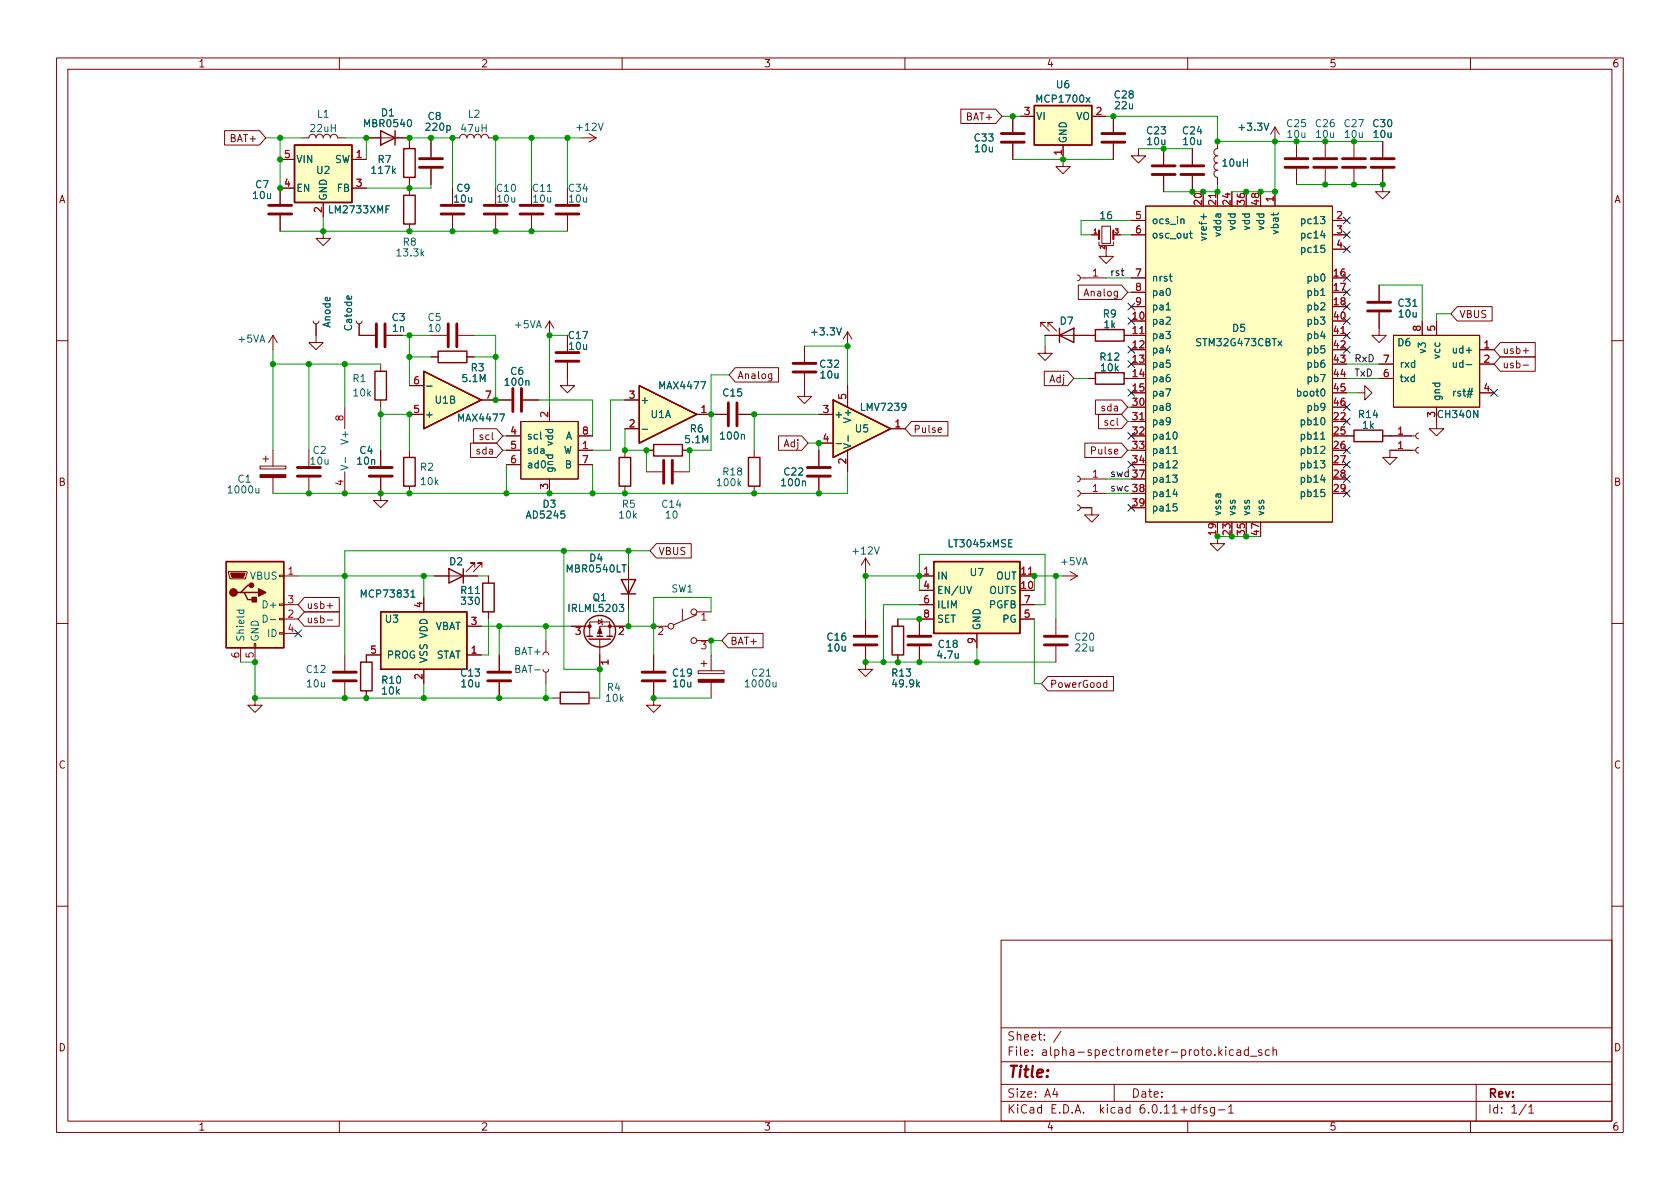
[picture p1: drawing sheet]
<svg xmlns="http://www.w3.org/2000/svg" width="297mm" height="210mm" viewBox="0 0 297 210" stroke-linecap="round" stroke-linejoin="round" font-family="sans-serif">
<g fill="none" stroke="#840000" stroke-width=".18">
<path d="M10 10.2h277v190.1h-277zM12 12.2h273v186.1h-273zM60 10.2v2M110 10.2v2M160 10.2v2M169.9 19.3h6.2l1.1 1.3-1.1 1.2h-6.2zM210 10.2v2M260 10.2v2M39.7 23.1h6.2l1.1 1.3-1.1 1.2h-6.2zM49.5 28.2h2.6M49.5 38.1v2.8M52.1 33.3h-2.6v2.8"/>
<path d="M53.3 24.4h1.3M54.6 24.4a.64 .64 0 0 1 .6-.7 .64 .64 0 0 1 .7 .7 .64 .64 0 0 1 .6-.7 .64 .64 0 0 1 .6 .7 .64 .64 0 0 1 .7-.7 .64 .64 0 0 1 .6 .7 .64 .64 0 0 1 .7-.7 .64 .64 0 0 1 .6 .7M57.1 35.8v2.5M59.7 24.4h1.3M62.2 28.2h2.6M62.2 33.3h2.6M64.8 24.4h7.6M72.4 25v1.3M72.4 31.4v1.2M72.4 33.3v1.2M72.4 39.6v1.3M76.2 25v2.8"/>
<path d="M76.2 29.8v2.8M80 24.4h1.3M80 33.3v2.8M80 38.1v2.8M81.3 24.4a.64 .64 0 0 1 .6-.7 .64 .64 0 0 1 .6 .7 .64 .64 0 0 1 .7-.7 .64 .64 0 0 1 .6 .7 .64 .64 0 0 1 .7-.7 .64 .64 0 0 1 .6 .7 .64 .64 0 0 1 .6-.7 .64 .64 0 0 1 .7 .7M86.4 24.4h1.2M87.6 33.3v2.8M87.6 38.1v2.8M94 33.3v2.8M94 38.1v2.8M100.3 33.3v2.8M100.3 38.1v2.8"/>
<path d="M102.9 24.4h2.5M104.1 23.6l1.3 .8M105.4 24.4l-1.3 .7M179.1 20.6v2.8M179.1 25.4v2.8M180.3 20.6h2.6M188 25.6v3.9h1.2l-1.2 1.2-1.3-1.2h1.3M193 20.6h2.6M194.8 40h1.5v3h-1.5zM196.8 20.6v2.8M196.8 25.4v2.8M200 39h2.6"/>
<path d="M201.3 26.3v1.3h1.3l-1.3 1.2-1.3-1.2h1.3M202.6 36.4h33v55.9h-33zM205.7 26.3v2.8M205.7 31.1v2.8M210.8 26.3v2.8M210.8 31.1v2.8M212.7 33.9v2.5M215.3 25v1.3a.64 .64 0 0 0-.7 .6 .64 .64 0 0 0 .7 .7 .64 .64 0 0 0-.7 .6 .64 .64 0 0 0 .7 .6 .64 .64 0 0 0-.7 .7 .64 .64 0 0 0 .7 .6 .64 .64 0 0 0-.7 .6 .64 .64 0 0 0 .7 .7v1.2M215.3 33.9v2.5M217.8 33.9v2.5M220.3 33.9v2.5M222.9 33.9v2.5"/>
<path d="M225.4 22.5l-.7 1.2M225.4 22.5v2.5M225.4 33.9v2.5M225.4 22.5l.8 1.2M229.2 25v2.8M229.2 29.8v2.8M230.5 36.4h.1M234.3 25v2.8M234.3 29.8v2.8M235.6 39h2.5M239.4 25v2.8M239.4 29.8v2.8"/>
<path d="M244.5 29.8v4.1h1.2l-1.2 1.3-1.3-1.3h1.3M244.5 25v2.8M48.3 59.3v2.5M48.3 59.3l-.8 1.3M48.3 59.3l.7 1.3M55.4 56.8l.1 .3 .4 .2 .3-.2 .2-.3M55.9 57.3v3.3h1.2l-1.2 1.2-1.3-1.2h1.3M57.1 40.9v1.3h1.3l-1.3 1.2-1.2-1.2h1.2M63 56.8l.1 .3 .4 .2 .4-.2 .1-.3M63.5 57.3v2h2.8M68.3 59.3h2.8M76.2 59.3h2.8"/>
<path d="M81 59.3h2.8M97.2 56.8v2.5M97.2 56.8l-.8 1.2M97.2 56.8l.7 1.2M100.3 59.3v2.8M149.9 58.7l-.8 1.2M149.9 58.7v2.5M149.9 58.7l.7 1.2M184 57.8v-.8h.8h-.8l1.5 1.5M184.8 59.3h8.9M185.3 57.8v-.8h.8h-.8l1.5 1.5M190.5 48.6l.4 .2 .1 .3-.1 .4-.4 .2"/>
<path d="M190.7 50.4h7.6l1.1 1.3-1.1 1.3h-7.6zM191 49.1h4.6M193 41.5h1.3M194.3 42.8v.6h2.5v-.6M195.6 44.1v1.2h1.2l-1.2 1.3-1.3-1.3h1.3M196.8 41.5h1.3M197.6 51.5v1l-.3 .3-.3-.1M197.6 51.6l-.4-.1-.2 .2 .1 .6h.5M198.8 59.3h3.8M200 41.5h2.6M200 49.1h2.6M200 56.8h2.6"/>
<path d="M200 51.7h2.6M200 54.2h2.6M235.6 59.3h2.5M235.6 41.5h2.5M235.6 49.1h2.5M235.6 56.8h2.5M235.6 51.7h2.5M235.6 54.2h2.5M235.6 44.1h2.5M243.8 55.2v4.1h1.3l-1.3 1.3-1.2-1.3h1.2M243.8 50.4v2.8M246.4 59.3h15.2v12.7h-15.2z"/>
<path d="M251.5 56.8v2.5M254 56.8v2.5M256.5 59.3h.1M257.7 54.2h6.1v2.6h-6.1l-1.2-1.3zM10 60.2h2M48.3 79.6v2.8M54.6 79.6v2.8M61 72v3.8M67.3 64.4v1.3M67.3 70.7v1.3M67.3 79.6v2.8M72.4 73.3h2.5"/>
<path d="M72.4 68.2h2.5M72.4 79.6v1.3M76.2 63.1h1.3M82.5 63.1h1.3M83.2 78.4h4.6l1.1 1.2-1.1 1.3h-4.6zM83.7 75.8h4.1l1.1 1.3-1.1 1.3h-4.1zM85.1 70.7h5.3M87 76.5v1.1l.2 .1M89.5 79.6h2.6M89.5 77.1h2.6M92.1 74.5h10.1v10.2h-10.1zM92.5 70.7h2.7"/>
<path d="M97.2 72v2.5M100.3 64.1v4.1h1.3l-1.3 1.3-1.2-1.3h1.2M102.2 79.6h2.6M102.2 77.1h2.6M110.5 75.8h2.5M110.5 70.7h2.5M110.5 79.6v1.3M114.3 79.6h1.3M120.6 79.6h1.3M123.2 73.3h5.3M130 65h7.6v2.6h-7.6l-1.1-1.3zM130.6 73.3h2.7"/>
<path d="M133.3 79.6v1.3M136.5 66.1v1l-.3 .3-.3-.1M136.5 66.2l-.4-.1-.2 .2 .1 .6h.5M137.7 77.1h4.1l1.1 1.3-1.1 1.2h-4.1zM142.2 66v4.1h1.3l-1.3 1.3-1.2-1.3h1.2M142.2 61.2v2.8M144.8 73.3h2.5M144.8 79.6v2.8M144.8 78.4h2.5M149.9 68.2v3.8M149.9 79.6v3.8M157.5 75.8h2.5"/>
<path d="M161.1 74.5h6.5v2.6h-6.5l-1.1-1.3zM165.9 76.1l.6-.2-.1-.2-.3-.1-.2 .2v.6h.5M184.6 65.7h4.2l1.1 1.2-1.1 1.3h-4.2zM184.8 61.2v1.3h1.3l-1.3 1.2-1.3-1.2h1.3M191.8 78.4h6.5l1.1 1.2-1.1 1.3h-6.5zM192.4 66.9h1.3M193.7 70.7h4.6l1.1 1.3-1.1 1.3h-4.6zM194.2 73.3h4.1l1.1 1.2-1.1 1.3h-4.1zM197 79.9l.6-.2v-.2l-.4-.1-.2 .2 .1 .6h.5M197.5 73.9v1.1l.2 .2M198.8 66.9h3.8M200 79.6h2.6"/>
<path d="M200 77.1h2.6M200 61.8h2.6M200 64.4h2.6M200 69.5h2.6M200 74.5h2.6M200 72h2.6M235.6 66.9h2.5M235.6 79.6h2.5M235.6 77.1h3.8M235.6 61.8h2.5M235.6 64.4h2.5M235.6 69.5h2.5"/>
<path d="M235.6 74.5h2.5M235.6 72h2.5M240 69.5h1.3v-1.3l1.3 1.3-1.3 1.2v-1.2M243.8 66.9h2.6M243.8 64.4h2.6M244.5 77.1h5.8M250.3 79.6h-4.6v1.3h1.3l-1.3 1.3-1.2-1.3h1.2M250.8 79.1l-.3 .2-.2 .3 .2 .4 .3 .1M250.8 76.6l-.3 .1-.2 .4 .2 .3 .3 .2M254 72v3.8h1.3l-1.3 1.3-1.3-1.3h1.3M261.6 61.8h2.6M261.6 64.4h2.6"/>
<path d="M261.6 69.5h2.6M265.3 63.1h6.1v2.6h-6.1l-1.1-1.3zM265.3 60.6h6.1v2.5h-6.1l-1.1-1.3zM269.3 64.6h1M269.3 62h1M285 60.2h2M46 82.4h4.5v.5h-4.5zM46.5 81.1h1M47 80.6v1.1M48.3 84.4v2.8M54.6 84.4v2.8M61 83.4v3.8"/>
<path d="M67.3 84.4v4.1h1.3l-1.3 1.3-1.3-1.3h1.3M72.4 86v1.2M89.5 82.2h2.6M97.2 84.7v2.5M102.2 82.2h2.6M110.5 86v1.2M111.1 99.9v7.7M114.3 83.4h2.8M116 96.1h6.2v2.6h-6.2l-1.1-1.3zM119.1 83.4h2.8M133.3 86v1.2M144.8 84.4v2.8"/>
<path d="M153 98.7v2.5M153 98.7l-.7 1.2M153 98.7l.8 1.2M190.5 84.2l.4 .1 .1 .4-.1 .4-.4 .1M190.5 89.3l.4 .1 .1 .4-.1 .3-.4 .2M190.5 86.7l.4 .2 .1 .3-.1 .4-.4 .2M191 84.7h4.6M191 87.2h4.6M191 89.8h2v1.3h1.3l-1.3 1.2-1.2-1.2h1.2M200 84.7h2.6M200 89.8h2.6M200 87.2h2.6"/>
<path d="M200 82.2h2.6M215.3 92.3v3.8h1.2l-1.2 1.3-1.3-1.3h1.3M217.8 92.3v2.6M220.3 92.3v2.6M222.9 92.3v2.6M235.6 84.7h2.5M235.6 87.2h2.5M235.6 82.2h2.5M10 110.2h2M40.4 101.1h3.3v.2l-.3 1.1h-2.8zM42.5 114.5v2.6M45 113.8h.2v.7h-.2z"/>
<path d="M45.1 114.5v2.6M49.4 111.9h.8v.2h-.8zM49.4 109.3h.8v.3h-.8zM49.4 106.8h.8v.3h-.8zM49.4 101.7h.8v.3h-.8zM50.2 101.8h2.5M50.2 109.5h2.5M50.2 106.9h2.5M50.2 112h2.5M53.8 108.2h6.2v2.5h-6.2l-1.1-1.2zM53.8 105.7h6.2v2.5h-6.2l-1.1-1.3zM57.8 109.6h1"/>
<path d="M57.8 107.1h1M61 115.8v2.8M67.3 115.8h-2.5v1.3M74.9 105.7v2.5M74.9 118.4v2.5M76.8 101.8h7.7M82.5 115.8h2.6M82.5 110.7h2.6M83.9 100.3v-.7h-.7h.7l-1.5 1.5M85.2 100.3v-.7h-.7h.7l-1.5 1.5M86.4 101.8v1.3M86.4 108.2v1.3"/>
<path d="M88.3 115.8v2.8M96 115.8l.2-.3 .3-.2 .4 .2 .1 .3M96 118.4l.2 .3 .3 .2 .4-.2 .1-.3M96.5 113.3v2M96.5 118.9v2M101 110.7h3.3M104.3 112.5v-2.5h3.5v2.5M105.8 109.6l.6 .4-.6 .4zM106 113v5.4M106.3 109.5l.1 .1v.8l.2 .1M111.1 110.7h-5.1v1.8M115.6 110.7h2.5"/>
<path d="M115.6 115.8v2.8M120.6 107.7v2M123.2 108.7l-4.1 1.8M123.2 108.2h2.5M123.2 113.3h2.5M123.4 118.6h4.6v.5h-4.6zM124 117.3h1M124.5 116.8v1.1M125.7 115.8v2.8M128.7 112h6.2v2.5h-6.2l-1.1-1.2zM153 114.3v4.1h1.3l-1.3 1.2-1.2-1.2h1.2M153 109.5v2.8"/>
<path d="M158.7 109.5v1.2M158.7 115.8v1.3M162.6 101.8h2.5M162.6 104.4h2.5M162.6 106.9h2.5M162.6 114.3v2.8M165.1 109.5h-2.5v2.8M172.7 112v2.5M180.3 101.8h2.6M180.3 104.4h2.6M180.3 109.5h2.6M180.3 106.9h2.6"/>
<path d="M185.3 119.6h11.6v2.6h-11.6l-1.2-1.3zM186.7 109.5v2.8M186.7 114.3v2.8M188 101.8h2.5M189.2 101.1l1.3 .7M190.5 101.8l-1.3 .8M285 110.2h2M45.1 123.4v1.3h1.3l-1.3 1.3-1.3-1.3h1.3M61 120.6v2.8M64.8 122.2v1.2M88.3 120.6v2.8M97.8 123.4h1.3"/>
<path d="M104.1 123.4h1.3M115.6 120.6v4.1h1.2l-1.2 1.3-1.3-1.3h1.3M125.7 120.6v2.8M195.7 120.8l-.4-.1-.2 .3 .1 .5h.5M195.7 120.3v1.3M10 160.2h2M177 166.3h108v32h-108zM285 160.2h2M60 198.3v2M110 198.3v2M160 198.3v2M177 194.8h108"/>
<path d="M177 191.8h108M177 187.8h108M177 181.8h108M182.5 186.5v.1M182.5 185.7v.1M184.6 183.8v.1M184.6 183v.1M187.6 182.4l-1.3 1.9M197 191.8v3M210 198.3v2M215.4 196.3h1.2M217.2 195.8l.4-.5v1.5"/>
<path d="M217.2 196.8h.9M218.7 185.7h.6l.1 .9M219.4 186l-.5 .1a.29 .29 0 0 0-.3 .2 .29 .29 0 0 0 .3 .3h.5M220.7 185.7l-.4-.1-.3 .3v.4l.1 .3h.6M220.7 185.1v1.5M221.1 186.8h1.1M223.1 185.7l-.4-.1-.2 .2 .1 .3 .5 .1v.4h-.6M224.4 185.7l-.4-.1-.3 .3v.4l.2 .3h.5M225.1 185.8l.2-.2 .3 .1 .1 .9M225.1 185.1v1.5M260 198.3v2M261 191.8v6.5"/>
<path d="M270.3 195.8l.4-.5v1.5M270.3 196.8h.9"/>
<circle cx="118.6" cy="110.7" r=".51"/>
<circle cx="122.7" cy="113.3" r=".51"/>
<circle cx="122.7" cy="108.2" r=".51"/>
</g>
<g fill="none" stroke="#840000" stroke-width=".51">
<path d="M47.5 36.3h4.1M47.5 37.8h4.1M74.2 28.1h4M74.2 29.6h4M78 36.3h4M78 37.8h4M85.6 36.3h4.1M85.6 37.8h4.1M91.9 36.3h4.1M91.9 37.8h4.1M98.3 36.3h4.1M98.3 37.8h4.1"/>
<path d="M177 23.6h4.1M177 25.1h4.1M194.8 23.6h4.1M194.8 25.1h4.1M203.7 29.3h4.1M203.7 30.9h4.1M208.8 29.3h4.1M208.8 30.9h4.1M227.2 28.1h4.1M227.2 29.6h4.1M232.3 28.1h4M232.3 29.6h4"/>
<path d="M237.4 28.1h4M237.4 29.6h4M242.4 28.1h4.1M242.4 29.6h4.1M66.5 57.3v4M68.1 57.3v4M79.2 57.3v4M80.8 57.3v4M241.8 53.5h4.1M241.8 55h4.1M90.7 68.7v4.1M92.2 68.7v4.1"/>
<path d="M98.3 62.4h4.1M98.3 63.9h4.1M128.8 71.2v4.1M130.3 71.2v4.1M140.2 64.3h4.1M140.2 65.8h4.1M52.6 82.7h4M52.6 84.2h4M65.3 82.7h4M65.3 84.2h4M117.3 81.4v4.1M118.9 81.4v4.1"/>
<path d="M142.7 82.7h4.1M142.7 84.2h4.1M58.9 118.9h4.1M86.2 118.9h4.1M113.5 118.9h4.1M151 112.5h4.1M151 114h4.1M160.5 112.5h4.1M160.5 114h4.1M184.7 112.5h4M184.7 114h4M58.9 120.4h4.1"/>
<path d="M86.2 120.4h4.1M113.5 120.4h4.1"/>
</g>
<g fill="none" stroke="#840000" stroke-width=".25">
<path d="M182.9 18.7h10.1v6.9h-10.1zM52.1 25.6h10.1v10.2h-10.1zM67.3 23.1l2.5 1.3-2.5 1.2zM69.8 23.1v2.5M71.4 34.5h2v5.1h-2zM71.4 26.3h2v5.1h-2zM187.3 59.3l2.6-1.3v2.6zM187.3 58v2.6M193.7 58.3h5.1v2h-5.1zM66.3 65.7h2v5h-2zM74.9 65.7l10.2 5-10.2 5.1zM77.5 62.1h5v2h-5z"/>
<path d="M113 68.2l10.2 5.1-10.2 5.1zM115.6 78.6h5v2h-5zM147.3 70.7l10.2 5.1-10.2 5.1zM193.7 65.9h5.1v2h-5.1zM239.4 76.1h5.1v2h-5.1zM40 99.3h10.2v15.2h-10.2zM71.4 80.9h2v5.1h-2zM109.5 80.9h2v5.1h-2zM132.3 80.9h2.1v5.1h-2.1zM165.1 99.3h15.2v12.7h-15.2zM42.5 104.8h.7l.6 1.2h1.3M43.2 104.8h2.5"/>
<path d="M44.4 103.5h-.6l-1.3 1.3h-.6M63.8 117.1h2v5.1h-2zM67.3 108.2h15.2v10.2h-15.2zM79.4 100.6l2.5 1.2-2.5 1.3zM81.9 100.6v2.5M85.3 103.1h2.1v5.1h-2.1zM103.8 112.5h1M104.1 113h3.8M105.5 112.5h1.1M107.3 112.5h1M109.9 102.5h2.5l-1.3 2.5zM109.9 105h2.5"/>
<path d="M157.7 110.7h2.1v5.1h-2.1zM99.1 122.4h5v2.1h-5z"/>
<circle cx="106" cy="111.6" r="2.79"/>
</g>
<g fill="#ffffc2" stroke="#ffffc2" stroke-width=".18">
<path d="M165.1 99.3h15.2v12.7h-15.2z"/>
<path d="M113 68.2l10.2 5.1-10.2 5.1z"/>
<path d="M92.1 74.5h10.1v10.2h-10.1z"/>
<path d="M74.9 65.7l10.2 5-10.2 5.1z"/>
<path d="M182.9 18.7h10.1v6.9h-10.1z"/>
<path d="M202.6 36.4h33v55.9h-33z"/>
<path d="M67.3 108.2h15.2v10.2h-15.2z"/>
<path d="M40 99.3h10.2v15.2h-10.2z"/>
<path d="M52.1 25.6h10.1v10.2h-10.1z"/>
<path d="M246.4 59.3h15.2v12.7h-15.2z"/>
<path d="M147.3 70.7l10.2 5.1-10.2 5.1z"/>
</g>
<path d="M215 34.2v.7M201.5 59h.8M237.1 59h.7M201.5 74.2h.8M101.8 110.9h.8l-.4 .5 .3 .1v.6l-.1 .1-.6-.1M107.5 117.1h-1.3l.4 .4M109.5 111.1l.5-.2 .2 .4-.8 .9h.8M116.5 111.1l.5-.2 .2 .4-.8 .9h.8M124 113.5h.8l-.4 .5 .4 .1v.5l-.2 .1-.6-.1M124.1 108.8l.4-.4v1.3M181.9 101.5h.7" fill="none" stroke="#a90000" stroke-width=".18"/>
<g fill="none" stroke="#006464" stroke-width=".18">
<path d="M192 17.2l.7 .9M192.7 17.2l-.7 .9M68.2 37h.5M68.9 36.4h-.7v1.3M69.5 30.2l.4 .5M69.9 29.8l-.5 .5M72.1 21.3l.2-.2a.68 .68 0 0 1 .5 .7 .68 .68 0 0 1-.5 .6l-.2-.1-.1-.4zM79 22.3l.4-.1 .2 .2-.1 .6h-.5M96.8 33.8h.7M105.8 21.8l.4 1.2 .4-1.2M208.8 38.8l.2-.1 .3 .1v.8M212.8 37.8v1"/>
<path d="M223.5 21.8l.4 1.2 .4-1.2M225.2 37.7v.4M226 37.7l-.2 .3h-1.1M233.5 38.3h.8l-.5 .5 .4 .1v.5l-.2 .2-.5-.2M62.1 52.4l.1 .3-.2 .2-.6-.1v-.4l.2-.1 .1 .6M74.6 44.8l.3 .5M74.9 44.4l-.4 .5M147.9 58l.4 1.2 .5-1.2M206.2 54.8h.7M206.7 48.9h.5M206.9 48.4v1.1l.3 .2M210.3 41.3h.5"/>
<path d="M210.5 40.8v1.1l.3 .2M233.5 52.3h.8M233.8 40.8l-.3 .9h.8M234.2 43.4h-.6l-.1 .6 .2-.1h.4l.2 .2-.1 .4-.2 .1-.5-.1M249.8 54.2h.7M75.4 68.3h1M88.4 73.2h.8l-.5 1.3M93 67.4l.2-.1h.3v.8M95.6 76.4v1.1l.2 .2M113.5 75.9h1M123.9 67.5h.9l-.6 1.3M131.1 76.9l.2-.1 .3 .1v.8"/>
<path d="M147.8 78.4h1M150 77.1v.9M160.2 71.9l-.3 .2-.3-.1-.2-.1 .2-.5 .3-.1 .2 .1a.84 .84 0 0 1-.3 1.2h-.2M207.5 76.5l.2-.1a.68 .68 0 0 1 .4 .6 .68 .68 0 0 1-.4 .7l-.2-.2-.1-.3zM226 60.3l.6 .8M226.6 60.3l-.6 .8M233.5 79l.5-.1 .3 .4-.8 .9h.8M233.5 77.7h.8M233.7 73.9l.1-.1a.68 .68 0 0 1 .5 .7 .68 .68 0 0 1-.5 .6 .84 .84 0 0 1-.1-1.2zM233.7 68.8h.1a.68 .68 0 0 1 .5 .6 .68 .68 0 0 1-.5 .6 .84 .84 0 0 1-.1-1.2zM259.3 61.9h.9M259.3 64.5h.9"/>
<path d="M259.4 69.7h.9M259.5 69.2h.9M259.9 68.6l-.4 1.7M260.3 68.6l-.4 1.7M261.3 72.6v1.2l-.7-1.2v1.2M45.2 86.3l.1 .8 .3 .1 .2-.1M45.8 86.3v.9M60.3 82.3l1.2 .4-1.2 .4M61.1 80.9v.9M99.8 90.4h-.6v.6l.1-.2 .5 .1 .1 .2-.1 .4-.2 .1-.4-.1M110 99.9h.7M130.6 85.4l.4 .5"/>
<path d="M131 85.1l-.5 .4M141.9 85.2l.2-.1h.3v.8M154.6 96.7l.4 1.3 .5-1.3M178.3 96h.5M178.9 95.4h-.6v1.3h.6M207.3 84h.8l-.4 .5 .4 .1v.6l-.2 .1-.6-.1M207.4 81.6l.5-.1 .2 .3-.8 .9h.8M207.4 80.2h.7M207.7 86.5l-.3 .9h.8M208.1 89.1h-.6l-.1 .6 .2-.1h.4l.1 .2v.4l-.2 .2-.5-.2M233.5 81.5h.8l-.5 .5 .4 .1v.5l-.2 .1-.5-.1M233.8 83.9l-.3 1h.8"/>
<path d="M234.2 86.5h-.6l-.1 .7 .2-.2 .4 .1 .2 .2-.1 .4-.2 .1-.5-.1M41.8 107.9h1.3M42.3 107.9v.4l.2 .2 .6-.1v-.5M46.5 108.8a.64 .64 0 0 1 .8 .6 .64 .64 0 0 1-.8 .6zM47.8 109.6h1M72.7 104.7l.3-.4v1.3M72.7 105.6h.7M84.1 105h.7M94.5 118.4h1M109.5 106.9h.8l-.4 .5 .3 .1v.5l-.2 .1-.5-.1M135.5 119.6h.7M168.9 115.5v.8l.3 .1 .2-.1"/>
<path d="M169.4 115.5v.9M170.9 103.7l.5 1.3 .4-1.3M136.7 120.6v.8l.3 .1 .2-.1M137.2 120.6v.9M162.2 121l.4 .5M162.6 120.6l-.5 .5"/>
</g>
<path d="M194.3 40.8v1.5M196.8 40.8v1.5" fill="none" stroke="#840000" stroke-width=".38"/>
<g fill="#840000" stroke="#840000" stroke-width=".25">
<path d="M45.7 104.1l1.3 .7-1.3 .6z"/>
<path d="M44.6 105.7h.7v.7h-.7z"/>
<circle cx="41.3" cy="104.8" r=".63"/>
<circle cx="44.5" cy="103.5" r=".38"/>
</g>
<g fill="#840000" stroke="#840000" stroke-width=".18">
<path d="M40.8 101.3h2.5l-.2 .8h-2.1z"/>
<path d="M46 83.9h4.5v.5h-4.5z"/>
<path d="M123.4 120.1h4.6v.5h-4.6z"/>
<path d="M106 111l.4 1h-.7z"/>
<circle cx="107.8" cy="110.7" r=".25"/>
<circle cx="104.3" cy="110.7" r=".25"/>
</g>
<g fill="none" stroke="#009600" stroke-width=".18">
<path d="M47 24.4h6.3M49.5 24.4v8.9M57.1 38.3v2.6M61 24.4h3.8v3.8M72.4 25v-.6h7.6v8.9M72.4 32.6v.7M76.2 24.4v.6M76.2 32.6v.7h-11.4M94 24.4v8.9M100.3 24.4v8.9M102.9 24.4h-15.3v8.9M177.2 20.6h3.1"/>
<path d="M179.1 28.2h17.7M195.6 20.6h19.7v4.4h29.2M200 39h-8.9v2.5h1.9M201.3 26.3h9.5M215.3 32.6v1.3h-9.6M225.4 25v8.9h-7.6M229.2 32.6h15.3M49.5 40.9h50.8M71.1 59.3h5.1M72.4 59.3v8.9M83.8 59.3h3.8v11.4M100.3 59.3h-3.1v12.7"/>
<path d="M184.8 59.3v1.9M195.6 49.1h4.4M198.1 41.5h1.9M199.4 51.7h.6M243.8 50.4h7.7v6.4M256.5 55.5h-2.5v1.3M48.3 61.8v17.8M48.3 64.4h19M54.6 64.4v15.2M61 64.4v7.6M67.3 73.3h5.1v6.3M67.3 72v7.6"/>
<path d="M72.4 63.1h3.8M83.8 63.1h3.8M88.9 79.6h.6M88.9 77.1h.6M95.2 70.7h9.6v6.4M110.5 75.8v3.8h3.8v3.8M110.5 70.7h-2.6v8.9h-3.1M128.9 66.3h-3.2v13.3h-3.8v3.8M142.2 61.2h7.7v7M142.9 78.4h1.9v1.2M144.8 73.3h-11.5v6.3M189.9 66.9h2.5"/>
<path d="M199.4 72h.6M199.4 74.5h.6M199.4 79.6h.6M238.1 66.9h5.7M238.1 64.4h5.7M238.1 69.5h1.9M89.5 82.2v5M99.7 97.4v21h6.3v5h-.6M104.8 82.2v5M111.1 97.4v2.5M114.9 97.4h-53.9v18.4M149.9 83.4v3.8h-101.6"/>
<path d="M195.6 87.2h4.4M195.6 84.7h4.4M215.3 94.9h7.6M42.5 117.1h2.6v6.3h52.7M52.7 101.8h24.1M74.9 101.8v3.9M84.5 101.8h1.9M85.1 110.7h15.9M86.4 109.5v6.3h-1.3M88.3 110.7v5.1M96.5 110.7v2.6M111.1 107.6v3.1h4.5"/>
<path d="M125.7 108.2v-2.5h-10.1v10.1M127.6 113.3h-1.9v2.5M153 101.2v8.3M153 101.8h9.6M153 117.1h33.7M158.7 109.5h3.9M162.6 106.9h-6.4v10.2M162.6 104.4v-6.4h22.2v8.9h-1.9M172.7 114.5v2.6M182.9 109.5v11.4h1.2M186.7 101.8v7.7M188 101.8h-5.1v2.6"/>
<path d="M74.9 120.9v2.5M96.5 120.9v2.5M115.6 123.4h10.1"/>
</g>
<g fill="none" stroke="#000084" stroke-width=".18">
<path d="M237.5 38.4l1.2 1.2M238.7 38.4l-1.2 1.2M199.4 53.6l1.2 1.2M199.4 56.2l1.2 1.2M200.6 53.6l-1.2 1.2M200.6 56.2l-1.2 1.2M237.5 51.1l1.2 1.2M237.5 56.2l1.2 1.2M237.5 53.6l1.2 1.2M237.5 58.7l1.2 1.2M237.5 48.5l1.2 1.3M237.5 40.9l1.2 1.2"/>
<path d="M237.5 43.5l1.2 1.2M238.7 43.5l-1.2 1.2M238.7 51.1l-1.2 1.2M238.7 56.2l-1.2 1.2M238.7 53.6l-1.2 1.2M238.7 58.7l-1.2 1.2M238.7 48.5l-1.2 1.3M238.7 40.9l-1.2 1.2M199.4 76.5l1.2 1.2M199.4 61.2l1.2 1.3M199.4 68.9l1.2 1.2M199.4 63.8l1.2 1.2"/>
<path d="M200.6 76.5l-1.2 1.2M200.6 61.2l-1.2 1.3M200.6 68.9l-1.2 1.2M200.6 63.8l-1.2 1.2M237.5 73.9l1.2 1.3M237.5 61.2l1.2 1.3M237.5 71.4l1.2 1.2M237.5 79l1.2 1.2M238.7 73.9l-1.2 1.3M238.7 61.2l-1.2 1.3M238.7 71.4l-1.2 1.2M238.7 79l-1.2 1.2"/>
<path d="M263.6 68.9l1.2 1.2M264.8 68.9l-1.2 1.2M199.4 81.6l1.2 1.2M199.4 89.2l1.2 1.2M200.6 81.6l-1.2 1.2M200.6 89.2l-1.2 1.2M237.5 86.6l1.2 1.3M237.5 84.1l1.2 1.2M237.5 81.6l1.2 1.2M238.7 86.6l-1.2 1.3M238.7 84.1l-1.2 1.2M238.7 81.6l-1.2 1.2"/>
<path d="M52.1 111.4l1.2 1.2M53.3 111.4l-1.2 1.2"/>
</g>
<g fill="#009600" stroke="#009600" stroke-width=".18">
<circle cx="121.9" cy="79.6" r=".46"/>
<circle cx="144.8" cy="87.2" r=".46"/>
<circle cx="133.3" cy="87.2" r=".46"/>
<circle cx="144.8" cy="78.4" r=".46"/>
<circle cx="133.3" cy="73.3" r=".46"/>
<circle cx="125.7" cy="73.3" r=".46"/>
<circle cx="149.9" cy="61.2" r=".46"/>
<circle cx="162.6" cy="117.1" r=".46"/>
<circle cx="156.2" cy="117.1" r=".46"/>
<circle cx="158.7" cy="117.1" r=".46"/>
<circle cx="153" cy="117.1" r=".46"/>
<circle cx="162.6" cy="109.5" r=".46"/>
<circle cx="153" cy="101.8" r=".46"/>
<circle cx="125.7" cy="113.3" r=".46"/>
<circle cx="106" cy="118.4" r=".46"/>
<circle cx="111.1" cy="110.7" r=".46"/>
<circle cx="115.6" cy="123.4" r=".46"/>
<circle cx="115.6" cy="110.7" r=".46"/>
<circle cx="96.5" cy="123.4" r=".46"/>
<circle cx="88.3" cy="110.7" r=".46"/>
<circle cx="99.7" cy="97.4" r=".46"/>
<circle cx="104.8" cy="87.2" r=".46"/>
<circle cx="111.1" cy="97.4" r=".46"/>
<circle cx="110.5" cy="87.2" r=".46"/>
<circle cx="97.2" cy="87.2" r=".46"/>
<circle cx="110.5" cy="79.6" r=".46"/>
<circle cx="114.3" cy="79.6" r=".46"/>
<circle cx="89.5" cy="87.2" r=".46"/>
<circle cx="87.6" cy="63.1" r=".46"/>
<circle cx="97.2" cy="59.3" r=".46"/>
<circle cx="87.6" cy="70.7" r=".46"/>
<circle cx="212.7" cy="33.9" r=".46"/>
<circle cx="210.8" cy="33.9" r=".46"/>
<circle cx="215.3" cy="33.9" r=".46"/>
<circle cx="215.3" cy="25" r=".46"/>
<circle cx="205.7" cy="26.3" r=".46"/>
<circle cx="179.1" cy="20.6" r=".46"/>
<circle cx="196.8" cy="20.6" r=".46"/>
<circle cx="188" cy="28.2" r=".46"/>
<circle cx="220.3" cy="94.9" r=".46"/>
<circle cx="217.8" cy="94.9" r=".46"/>
<circle cx="215.3" cy="94.9" r=".46"/>
<circle cx="162.6" cy="101.8" r=".46"/>
<circle cx="182.9" cy="101.8" r=".46"/>
<circle cx="172.7" cy="117.1" r=".46"/>
<circle cx="186.7" cy="101.8" r=".46"/>
<circle cx="220.3" cy="33.9" r=".46"/>
<circle cx="222.9" cy="33.9" r=".46"/>
<circle cx="244.5" cy="32.6" r=".46"/>
<circle cx="239.4" cy="32.6" r=".46"/>
<circle cx="239.4" cy="25" r=".46"/>
<circle cx="234.3" cy="25" r=".46"/>
<circle cx="234.3" cy="32.6" r=".46"/>
<circle cx="225.4" cy="33.9" r=".46"/>
<circle cx="225.4" cy="25" r=".46"/>
<circle cx="229.2" cy="25" r=".46"/>
<circle cx="72.4" cy="40.9" r=".46"/>
<circle cx="72.4" cy="59.3" r=".46"/>
<circle cx="72.4" cy="63.1" r=".46"/>
<circle cx="61" cy="64.4" r=".46"/>
<circle cx="61" cy="87.2" r=".46"/>
<circle cx="54.6" cy="87.2" r=".46"/>
<circle cx="48.3" cy="64.4" r=".46"/>
<circle cx="54.6" cy="64.4" r=".46"/>
<circle cx="67.3" cy="73.3" r=".46"/>
<circle cx="67.3" cy="87.2" r=".46"/>
<circle cx="72.4" cy="87.2" r=".46"/>
<circle cx="72.4" cy="73.3" r=".46"/>
<circle cx="45.1" cy="123.4" r=".46"/>
<circle cx="45.1" cy="117.1" r=".46"/>
<circle cx="96.5" cy="110.7" r=".46"/>
<circle cx="64.8" cy="123.4" r=".46"/>
<circle cx="74.9" cy="123.4" r=".46"/>
<circle cx="88.3" cy="123.4" r=".46"/>
<circle cx="61" cy="123.4" r=".46"/>
<circle cx="74.9" cy="101.8" r=".46"/>
<circle cx="61" cy="101.8" r=".46"/>
<circle cx="49.5" cy="33.3" r=".46"/>
<circle cx="57.1" cy="40.9" r=".46"/>
<circle cx="76.2" cy="24.4" r=".46"/>
<circle cx="49.5" cy="24.4" r=".46"/>
<circle cx="49.5" cy="28.2" r=".46"/>
<circle cx="72.4" cy="24.4" r=".46"/>
<circle cx="64.8" cy="24.4" r=".46"/>
<circle cx="80" cy="40.9" r=".46"/>
<circle cx="87.6" cy="40.9" r=".46"/>
<circle cx="94" cy="40.9" r=".46"/>
<circle cx="87.6" cy="24.4" r=".46"/>
<circle cx="80" cy="24.4" r=".46"/>
<circle cx="72.4" cy="33.3" r=".46"/>
<circle cx="100.3" cy="24.4" r=".46"/>
<circle cx="94" cy="24.4" r=".46"/>
</g>
<text font-size="2.8" fill="#840000" x="178" y="191.2">Title:</text>
<g font-size="2.1" fill="#840000">
<text x="178" y="184.5">Sheet:</text>
<text x="178" y="187.2">File:</text>
<text x="184.4" y="187.2">alpha-spectrometer-proto.kicad_sch</text>
<text x="178" y="197.4">KiCad</text>
<text x="178" y="194.6">Size:</text>
<text x="184.7" y="194.6">A4</text>
<text x="185.7" y="197.4">E.D.A.</text>
<text x="194.6" y="197.4">kicad</text>
<text x="200" y="194.6">Date:</text>
<text x="201.8" y="197.4">6.0.11+dfsg-1</text>
<text x="263" y="194.6">Rev:</text>
<text x="263" y="197.4">Id:</text>
<text x="267.1" y="197.4">1/1</text>
</g>
<g font-size="1.8" fill="#840000">
<text x="35" y="12.3">1</text>
<text x="85" y="12.3">2</text>
<text x="135" y="12.3">3</text>
<text x="185" y="12.3">4</text>
<text x="235" y="12.3">5</text>
<text x="285" y="12.3">6</text>
<text x="170.7" y="21.7">BAT+</text>
<text x="40.5" y="25.5">BAT+</text>
<text x="10.4" y="36.3">A</text>
<text x="285.4" y="36.3">A</text>
<text x="191.5" y="52.8">Analog</text>
<text x="258" y="56.6">VBUS</text>
<text x="265.6" y="65.5">usb-</text>
<text x="265.6" y="63">usb+</text>
<text x="130.3" y="67.4">Analog</text>
<text x="185.4" y="68">Adj</text>
<text x="161.4" y="76.9">Pulse</text>
<text x="194.5" y="73.1">sda</text>
<text x="195" y="75.7">scl</text>
<text x="84" y="80.7">sda</text>
<text x="84.5" y="78.2">scl</text>
<text x="138.5" y="79.5">Adj</text>
<text x="192.6" y="80.7">Pulse</text>
<text x="10.3" y="86.3">B</text>
<text x="285.3" y="86.3">B</text>
<text x="116.4" y="98.5">VBUS</text>
<text x="54.1" y="110.6">usb-</text>
<text x="54.1" y="108">usb+</text>
<text x="129.1" y="114.4">BAT+</text>
<text x="185.6" y="122">PowerGood</text>
<text x="10.3" y="136.3">C</text>
<text x="285.3" y="136.3">C</text>
<text x="10.3" y="186.3">D</text>
<text x="285.3" y="186.3">D</text>
<text x="35" y="200.3">1</text>
<text x="85" y="200.3">2</text>
<text x="135" y="200.3">3</text>
<text x="185" y="200.3">4</text>
<text x="235" y="200.3">5</text>
<text x="285" y="200.3">6</text>
</g>
<g font-size="1.8" fill="#006464">
<text x="186.6" y="16">U6</text>
<text x="196.8" y="17.8">C28</text>
<text x="54.6" y="23.7">22uH</text>
<text x="56" y="21.2">L1</text>
<text x="64.1" y="22.9">MBR0540</text>
<text x="67.3" y="21">D1</text>
<text x="75" y="23.5">220p</text>
<text x="75.5" y="21.6">C8</text>
<text x="81.3" y="23.7">47uH</text>
<text x="82.6" y="21.2">L2</text>
<text x="101.6" y="23.5">+12V</text>
<text x="183" y="18.5">MCP1700x</text>
<text x="183.1" y="21.6">VI</text>
<text x="190.2" y="21.6">VO</text>
<text x="196.9" y="19.7">22u</text>
<text x="218.7" y="23.5">+3.3V</text>
<text x="227.3" y="22.9">C25</text>
<text x="232.4" y="22.9">C26</text>
<text x="237.5" y="22.9">C27</text>
<text x="242.6" y="22.9">C30</text>
<text x="52.3" y="29.2">VIN</text>
<text x="59.2" y="29.2">SW</text>
<text x="66.7" y="29.2">R7</text>
<text x="172.1" y="25.4">C33</text>
<text x="172.1" y="27.3">10u</text>
<text x="189" y="25.4" transform="rotate(-90 189 25.4)">GND</text>
<text x="202.5" y="24.1">C23</text>
<text x="202.6" y="26">10u</text>
<text x="208.9" y="24.1">C24</text>
<text x="209" y="26">10u</text>
<text x="215.9" y="29.8">10uH</text>
<text x="227.4" y="24.8">10u</text>
<text x="232.5" y="24.8">10u</text>
<text x="237.5" y="24.8">10u</text>
<text x="242.6" y="24.8">10u</text>
<text x="44.5" y="35.6">10u</text>
<text x="45" y="33.7">C7</text>
<text x="52.3" y="34.3">EN</text>
<text x="55.8" y="31.1">U2</text>
<text x="58.2" y="35.6" transform="rotate(-90 58.2 35.6)">GND</text>
<text x="59.5" y="34.3">FB</text>
<text x="65.4" y="31.1">117k</text>
<text x="80.6" y="34.3">C9</text>
<text x="87.6" y="34.3">C10</text>
<text x="94" y="34.3">C11</text>
<text x="100.3" y="34.3">C34</text>
<text x="57.9" y="38.1">LM2733XMF</text>
<text x="80.1" y="36.2">10u</text>
<text x="87.7" y="36.2">10u</text>
<text x="94" y="36.2">10u</text>
<text x="100.4" y="36.2">10u</text>
<text x="194.3" y="39.1">16</text>
<text x="203.6" y="40">ocs_in</text>
<text x="218.8" y="40.9" transform="rotate(-90 218.8 40.9)">vdd</text>
<text x="221.4" y="40.9" transform="rotate(-90 221.4 40.9)">vdd</text>
<text x="223.9" y="40.9" transform="rotate(-90 223.9 40.9)">vdd</text>
<text x="226.4" y="41.6" transform="rotate(-90 226.4 41.6)">vbat</text>
<text x="229.8" y="40">pc13</text>
<text x="69.9" y="45.7">13.3k</text>
<text x="71.1" y="43.8">R8</text>
<text x="203.6" y="42.5">osc_out</text>
<text x="213.7" y="42.8" transform="rotate(-90 213.7 42.8)">vref+</text>
<text x="216.3" y="42" transform="rotate(-90 216.3 42)">vdda</text>
<text x="229.8" y="42.5">pc14</text>
<text x="229.8" y="45.1">pc15</text>
<text x="203.6" y="50.2">nrst</text>
<text x="203.6" y="52.7">pa0</text>
<text x="230.9" y="50.2">pb0</text>
<text x="230.9" y="52.7">pb1</text>
<text x="58.8" y="58" transform="rotate(-90 58.8 58)">Anode</text>
<text x="62.6" y="58.7" transform="rotate(-90 62.6 58.7)">Catode</text>
<text x="69.2" y="57.2">C3</text>
<text x="69.2" y="59.1">1n</text>
<text x="75.5" y="57.2">C5</text>
<text x="75.5" y="59.1">10</text>
<text x="90.8" y="58.4">+5VA</text>
<text x="143.1" y="59.7">+3.3V</text>
<text x="187.3" y="57.8">D7</text>
<text x="194.9" y="56.5">R9</text>
<text x="195" y="58.4">1k</text>
<text x="203.6" y="57.8">pa2</text>
<text x="203.6" y="55.2">pa1</text>
<text x="217.8" y="59.1">D5</text>
<text x="230.9" y="55.2">pb2</text>
<text x="230.9" y="57.8">pb3</text>
<text x="247" y="54.6">C31</text>
<text x="247.1" y="56.5">10u</text>
<text x="41.9" y="61">+5VA</text>
<text x="100.3" y="60.3">C17</text>
<text x="100.4" y="62.2">10u</text>
<text x="144.8" y="65.4">C32</text>
<text x="194.3" y="64.1">R12</text>
<text x="203.6" y="60.3">pa3</text>
<text x="203.6" y="62.9">pa4</text>
<text x="203.6" y="65.4">pa5</text>
<text x="211.3" y="61.6">STM32G473CBTx</text>
<text x="230.9" y="60.3">pb4</text>
<text x="230.9" y="62.9">pb5</text>
<text x="230.9" y="65.4">pb6</text>
<text x="247" y="61.6">D6</text>
<text x="247.4" y="65.4">rxd</text>
<text x="252.5" y="62.6" transform="rotate(-90 252.5 62.6)">v3</text>
<text x="255" y="63.6" transform="rotate(-90 255 63.6)">vcc</text>
<text x="256.6" y="62.9">ud+</text>
<text x="256.6" y="65.4">ud-</text>
<text x="62.2" y="67.9">R1</text>
<text x="62.2" y="70.5">10k</text>
<text x="76.8" y="71.8">U1B</text>
<text x="81.5" y="67.9">5.1M</text>
<text x="83.1" y="66">R3</text>
<text x="89" y="68.6">100n</text>
<text x="90.1" y="66.7">C6</text>
<text x="113.2" y="71.8">+</text>
<text x="116.3" y="69.2">MAX4477</text>
<text x="127.6" y="70.5">C15</text>
<text x="144.8" y="67.3">10u</text>
<text x="194.4" y="66">10k</text>
<text x="203.6" y="67.9">pa6</text>
<text x="203.6" y="70.5">pa7</text>
<text x="229" y="70.5">boot0</text>
<text x="230.9" y="67.9">pb7</text>
<text x="247.4" y="67.9">txd</text>
<text x="255" y="71" transform="rotate(-90 255 71)">gnd</text>
<text x="256.6" y="70.5">rst#</text>
<text x="75.1" y="74.3">+</text>
<text x="80.7" y="74.9">MAX4477</text>
<text x="114.9" y="74.3">U1A</text>
<text x="121.9" y="76.8">R6</text>
<text x="147.4" y="74.3">+</text>
<text x="150.9" y="74.9" transform="rotate(-90 150.9 74.9)">V+</text>
<text x="151.1" y="76.8">U5</text>
<text x="151.9" y="73">LMV7239</text>
<text x="203.6" y="73">pa8</text>
<text x="203.6" y="75.6">pa9</text>
<text x="229.7" y="75.6">pb10</text>
<text x="230.9" y="73">pb9</text>
<text x="240" y="74.3">R14</text>
<text x="240.7" y="76.2">1k</text>
<text x="254" y="74.3">CH340N</text>
<text x="54.7" y="82.6">10u</text>
<text x="55.2" y="80.6">C2</text>
<text x="62" y="78.8" transform="rotate(-90 62 78.8)">V+</text>
<text x="62.9" y="82.6">10n</text>
<text x="63.5" y="80.6">C4</text>
<text x="74.2" y="83.6">R2</text>
<text x="93.1" y="78.1">scl</text>
<text x="93.1" y="80.6">sda</text>
<text x="93.1" y="83.2">ad0</text>
<text x="98.2" y="83.7" transform="rotate(-90 98.2 83.7)">gnd</text>
<text x="98.2" y="79" transform="rotate(-90 98.2 79)">vdd</text>
<text x="99.6" y="80.6">W</text>
<text x="99.8" y="83.2">B</text>
<text x="100" y="78.1">A</text>
<text x="120.9" y="78.7">5.1M</text>
<text x="127.1" y="78.1">100n</text>
<text x="150.9" y="79.5" transform="rotate(-90 150.9 79.5)">V-</text>
<text x="203.6" y="78.1">pa10</text>
<text x="203.6" y="80.6">pa11</text>
<text x="203.6" y="83.2">pa12</text>
<text x="229.7" y="78.1">pb11</text>
<text x="229.7" y="80.6">pb12</text>
<text x="229.7" y="83.2">pb13</text>
<text x="40" y="87.6">1000u</text>
<text x="41.9" y="85.7">C1</text>
<text x="74.2" y="86.2">10k</text>
<text x="126.5" y="86.4">100k</text>
<text x="127.6" y="84.5">R18</text>
<text x="137.9" y="86.4">100n</text>
<text x="138.4" y="84.5">C22</text>
<text x="203.6" y="85.7">pa13</text>
<text x="203.6" y="88.3">pa14</text>
<text x="229.7" y="85.7">pb14</text>
<text x="229.7" y="88.3">pb15</text>
<text x="92.8" y="92.1">AD5245</text>
<text x="95.8" y="90.2">D3</text>
<text x="109.2" y="92.1">10k</text>
<text x="109.9" y="90.2">R5</text>
<text x="116.8" y="90.2">C14</text>
<text x="117.5" y="92.1">10</text>
<text x="203.6" y="90.8">pa15</text>
<text x="216.3" y="91.3" transform="rotate(-90 216.3 91.3)">vssa</text>
<text x="218.8" y="91.3" transform="rotate(-90 218.8 91.3)">vss</text>
<text x="221.4" y="91.3" transform="rotate(-90 221.4 91.3)">vss</text>
<text x="223.9" y="91.3" transform="rotate(-90 223.9 91.3)">vss</text>
<text x="79.3" y="100.3">D2</text>
<text x="99.9" y="101.6">MBR0540LT</text>
<text x="104.1" y="99.7">D4</text>
<text x="150.4" y="98.4">+12V</text>
<text x="167.4" y="97.2">LT3045xMSE</text>
<text x="187.3" y="100.3">+5VA</text>
<text x="44.1" y="102.9">VBUS</text>
<text x="46.2" y="108">D+</text>
<text x="63.5" y="106">MCP73831</text>
<text x="81.3" y="105.4">R11</text>
<text x="81.3" y="107.3">330</text>
<text x="104.7" y="106.7">Q1</text>
<text x="118.6" y="105.1">SW1</text>
<text x="165.6" y="102.9">IN</text>
<text x="165.6" y="105.4">EN/UV</text>
<text x="165.6" y="108">ILIM</text>
<text x="171.4" y="102.2">U7</text>
<text x="174.8" y="108">PGFB</text>
<text x="174.8" y="105.4">OUTS</text>
<text x="176.1" y="102.9">OUT</text>
<text x="43.6" y="113.5" transform="rotate(-90 43.6 113.5)">Shield</text>
<text x="46.1" y="113.5" transform="rotate(-90 46.1 113.5)">GND</text>
<text x="47.1" y="113">ID</text>
<text x="67.9" y="110.5">U3</text>
<text x="77" y="111.8">VBAT</text>
<text x="100.2" y="108.6">IRLML5203</text>
<text x="146" y="113.7">C16</text>
<text x="165.6" y="110.5">SET</text>
<text x="173.7" y="111.5" transform="rotate(-90 173.7 111.5)">GND</text>
<text x="177.1" y="110.5">PG</text>
<text x="189.8" y="113.7">C20</text>
<text x="54" y="119.4">C12</text>
<text x="68.3" y="116.8">PROG</text>
<text x="76" y="117.3" transform="rotate(-90 76 117.3)">VSS VDD</text>
<text x="77.1" y="116.8">STAT</text>
<text x="90.8" y="116.2">BAT+</text>
<text x="90.8" y="119.4">BAT-</text>
<text x="146.1" y="115.6">10u</text>
<text x="165.5" y="116.8">4.7u</text>
<text x="165.7" y="114.9">C18</text>
<text x="189.9" y="115.6">22u</text>
<text x="54" y="121.9">10u</text>
<text x="67.3" y="121.3">R10</text>
<text x="67.3" y="123.2">10k</text>
<text x="81.3" y="120">C13</text>
<text x="81.3" y="121.9">10u</text>
<text x="106.9" y="124.5">10k</text>
<text x="107.2" y="122.6">R4</text>
<text x="118.7" y="120">C19</text>
<text x="118.8" y="121.9">10u</text>
<text x="131.4" y="121.9">1000u</text>
<text x="132.7" y="120">C21</text>
<text x="157.5" y="120">R13</text>
<text x="157.5" y="121.9">49.9k</text>
</g>
<g font-size="1.8" fill="#a90000">
<text x="180.9" y="20.3">3</text>
<text x="193.6" y="20.3">2</text>
<text x="50.1" y="27.9">5</text>
<text x="62.8" y="27.9">1</text>
<text x="187.7" y="27.6" transform="rotate(-90 187.7 27.6)">1</text>
<text x="50.1" y="33">4</text>
<text x="62.8" y="33">3</text>
<text x="225.2" y="35.9" transform="rotate(-90 225.2 35.9)">1</text>
<text x="56.9" y="37.8" transform="rotate(-90 56.9 37.8)">2</text>
<text x="200.6" y="38.7">5</text>
<text x="200.6" y="41.3">6</text>
<text x="212.5" y="36.5" transform="rotate(-90 212.5 36.5)">20</text>
<text x="215" y="36.5" transform="rotate(-90 215 36.5)">21</text>
<text x="217.6" y="36.5" transform="rotate(-90 217.6 36.5)">24</text>
<text x="220.1" y="36.5" transform="rotate(-90 220.1 36.5)">36</text>
<text x="222.6" y="36.5" transform="rotate(-90 222.6 36.5)">48</text>
<text x="236.2" y="38.7">2</text>
<text x="236.2" y="41.3">3</text>
<text x="236.2" y="43.8">4</text>
<text x="193" y="48.9">1</text>
<text x="200.6" y="48.9">7</text>
<text x="200.6" y="51.4">8</text>
<text x="200.6" y="54">9</text>
<text x="235.6" y="48.9">16</text>
<text x="235.6" y="51.4">17</text>
<text x="235.6" y="54">18</text>
<text x="200" y="56.5">10</text>
<text x="200" y="59">11</text>
<text x="235.6" y="56.5">40</text>
<text x="235.6" y="59">41</text>
<text x="251.2" y="58.7" transform="rotate(-90 251.2 58.7)">8</text>
<text x="253.7" y="58.7" transform="rotate(-90 253.7 58.7)">5</text>
<text x="200" y="61.6">12</text>
<text x="200" y="64.1">13</text>
<text x="235.6" y="61.6">42</text>
<text x="235.6" y="64.1">43</text>
<text x="244.4" y="64.1">7</text>
<text x="262.2" y="61.6">1</text>
<text x="262.2" y="64.1">2</text>
<text x="73" y="67.9">6</text>
<text x="85.7" y="70.5">7</text>
<text x="111.1" y="70.5">3</text>
<text x="149.6" y="70.8" transform="rotate(-90 149.6 70.8)">5</text>
<text x="200" y="66.7">14</text>
<text x="200" y="69.2">15</text>
<text x="200" y="71.7">30</text>
<text x="235.6" y="66.7">44</text>
<text x="235.6" y="69.2">45</text>
<text x="235.6" y="71.7">46</text>
<text x="244.4" y="66.7">6</text>
<text x="262.2" y="69.2">4</text>
<text x="60.7" y="74.6" transform="rotate(-90 60.7 74.6)">8</text>
<text x="73" y="73">5</text>
<text x="90.1" y="76.8">4</text>
<text x="96.9" y="74" transform="rotate(-90 96.9 74)">2</text>
<text x="102.8" y="76.8">8</text>
<text x="111.1" y="75.6">2</text>
<text x="123.8" y="73">1</text>
<text x="145.4" y="73">3</text>
<text x="158.1" y="75.6">1</text>
<text x="200" y="74.3">31</text>
<text x="200" y="76.8">32</text>
<text x="235.6" y="74.3">22</text>
<text x="235.6" y="76.8">25</text>
<text x="247" y="76.8">1</text>
<text x="253.7" y="74" transform="rotate(-90 253.7 74)">3</text>
<text x="90.1" y="79.4">5</text>
<text x="90.1" y="81.9">6</text>
<text x="102.8" y="79.4">1</text>
<text x="102.8" y="81.9">7</text>
<text x="145.4" y="78.1">4</text>
<text x="149.6" y="82.2" transform="rotate(-90 149.6 82.2)">2</text>
<text x="200" y="79.4">33</text>
<text x="200" y="81.9">34</text>
<text x="235.6" y="79.4">26</text>
<text x="235.6" y="81.9">27</text>
<text x="247" y="79.4">1</text>
<text x="60.7" y="86" transform="rotate(-90 60.7 86)">4</text>
<text x="96.9" y="86.7" transform="rotate(-90 96.9 86.7)">3</text>
<text x="193" y="84.4">1</text>
<text x="193" y="87">1</text>
<text x="200" y="89.5">39</text>
<text x="200" y="84.4">37</text>
<text x="200" y="87">38</text>
<text x="235.6" y="84.4">28</text>
<text x="235.6" y="87">29</text>
<text x="215" y="94.9" transform="rotate(-90 215 94.9)">19</text>
<text x="217.6" y="94.9" transform="rotate(-90 217.6 94.9)">23</text>
<text x="220.1" y="94.9" transform="rotate(-90 220.1 94.9)">35</text>
<text x="222.6" y="94.9" transform="rotate(-90 222.6 94.9)">47</text>
<text x="50.8" y="101.6">1</text>
<text x="163.1" y="101.6">1</text>
<text x="180.3" y="101.6">11</text>
<text x="50.8" y="106.7">3</text>
<text x="74.7" y="107.6" transform="rotate(-90 74.7 107.6)">4</text>
<text x="163.1" y="104.1">4</text>
<text x="163.1" y="106.7">6</text>
<text x="180.3" y="104.1">10</text>
<text x="180.9" y="106.7">7</text>
<text x="50.8" y="109.2">2</text>
<text x="50.8" y="111.8">4</text>
<text x="83.1" y="110.5">3</text>
<text x="123.8" y="110.5">1</text>
<text x="163.1" y="109.2">8</text>
<text x="172.5" y="114" transform="rotate(-90 172.5 114)">9</text>
<text x="180.9" y="109.2">5</text>
<text x="42.3" y="116.5" transform="rotate(-90 42.3 116.5)">6</text>
<text x="44.8" y="116.5" transform="rotate(-90 44.8 116.5)">5</text>
<text x="65.4" y="115.6">5</text>
<text x="83.1" y="115.6">1</text>
<text x="108.3" y="117.8" transform="rotate(-90 108.3 117.8)">1</text>
<text x="74.7" y="120.3" transform="rotate(-90 74.7 120.3)">2</text>
</g>
<g font-size="1.8" fill="#0f0f0f">
<text x="196.2" y="48.8">rst</text>
<text x="239.4" y="64">RxD</text>
<text x="239.4" y="66.6">TxD</text>
<text x="196.2" y="86.9">swc 38</text>
<text x="196.2" y="84.4">swd 37</text>
</g>
<g font-size="1.1" fill="#a90000">
<text x="193.2" y="41.3">1</text>
<text x="197" y="41.3">3</text>
<text x="195.3" y="44.2" transform="rotate(-90 195.3 44.2)">2</text>
</g>
</svg>
